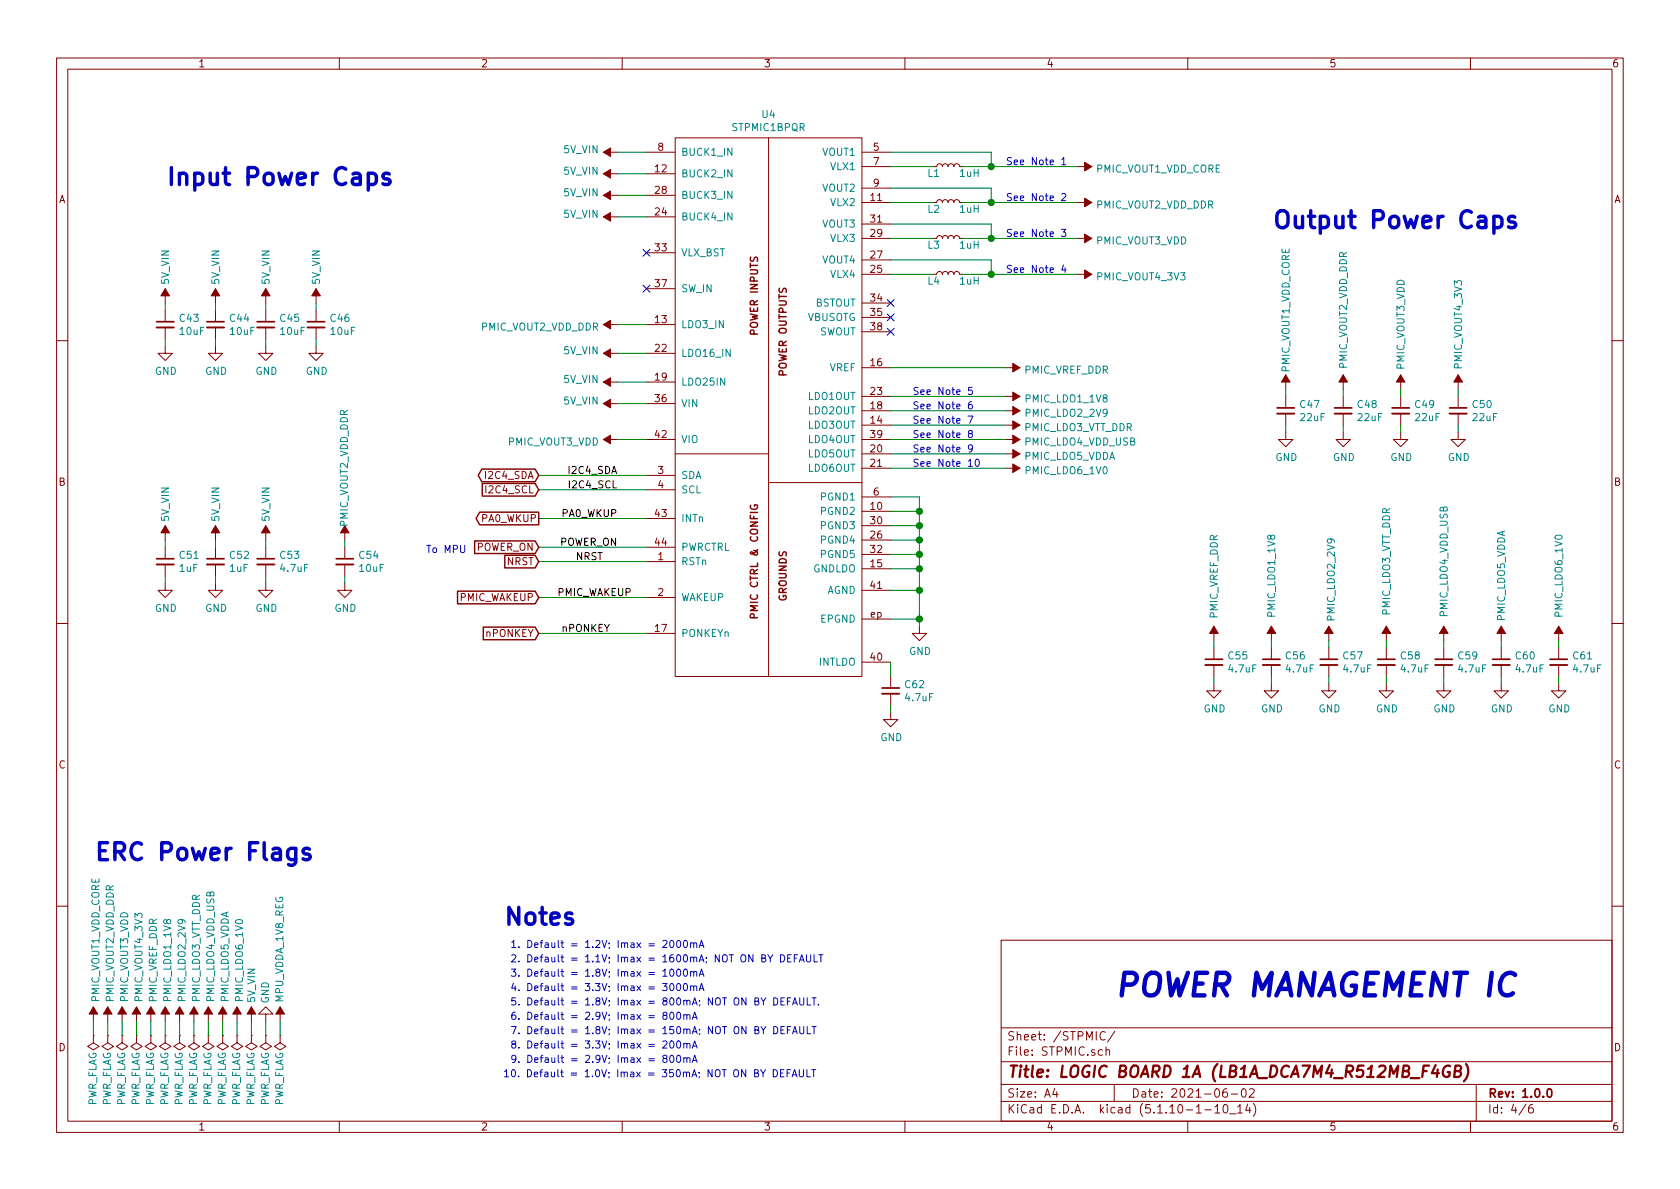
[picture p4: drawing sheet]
<svg xmlns="http://www.w3.org/2000/svg" width="297mm" height="210mm" viewBox="0 0 297 210" stroke-linecap="round" stroke-linejoin="round" font-family="sans-serif">
<g fill="none" stroke="#840000" stroke-width=".18">
<path d="M10 10.3h277v189.9h-277zM12 12.2h273v186.1h-273zM60 10.3v1.9M110 10.3v1.9M160 10.3v1.9M210 10.3v1.9M260 10.3v1.9M106.7 30.7h2.5M106.7 38.3h2.5M106.7 34.5h2.5M106.7 26.9h2.5M114.3 30.7h5.1"/>
<path d="M114.3 38.3h5.1M114.3 34.5h5.1M114.3 26.9h5.1M119.4 24.4h33v95.2h-33zM135.9 24.4v95.2M152.4 35.8h5.1M152.4 39.6h5.1M152.4 26.9h5.1M152.4 29.5h5.1M152.4 33.3h5.1M165.6 29.5l.1-.4 .3-.1 .4 .1 .2 .4 .2-.4 .2-.1 .5 .1 .1 .4 .2-.4 .2-.1 .5 .1 .2 .4 .2-.4 .3-.1 .4 .2 .1 .3M165.6 35.8l.1-.3 .3-.2 .4 .1 .2 .4 .2-.3 .2-.2 .5 .1 .1 .4 .2-.3 .2-.2 .5 .1 .2 .4 .2-.4 .3-.1 .4 .2 .1 .3"/>
<path d="M190.5 35.8h2.5M190.5 29.5h2.5M29.2 51v2.6M29.2 54.9v2M29.2 57.9v2M38.1 51v2.6M38.1 54.9v2M38.1 57.9v2M47 51v2.6M47 54.9v2M47 57.9v2M55.9 51v2.6"/>
<path d="M55.9 54.9v2M55.9 57.9v2M106.7 57.4h2.5M114.3 57.4h5.1M114.3 44.7h5.1M114.3 51h5.1M152.4 48.5h5.1M152.4 46h5.1M152.4 42.2h5.1M152.4 53.6h5.1M152.4 56.1h5.1M152.4 58.7h5.1"/>
<path d="M165.6 48.5l.1-.3 .3-.2 .4 .1 .2 .4 .2-.3 .2-.2 .5 .1 .1 .4 .2-.3 .2-.2 .5 .1 .2 .4 .2-.4 .3-.1 .4 .2 .1 .3M165.6 42.2l.1-.4 .3-.1 .4 .1 .2 .4 .2-.4 .2-.1 .5 .1 .1 .4 .2-.4 .2-.1 .5 .1 .2 .4 .2-.4 .3-.1 .4 .2 .1 .3M190.5 48.5h2.5M190.5 42.2h2.5M10 60.2h2M29.2 61.2v1.3h1.3l-1.3 1.2-1.3-1.2h1.3M38.1 61.2v1.3h1.3l-1.3 1.2-1.3-1.2h1.3M47 61.2v1.3h1.3l-1.3 1.2-1.3-1.2h1.3M55.9 61.2v1.3h1.2l-1.2 1.2-1.3-1.2h1.3M106.7 67.6h2.5M106.7 62.5h2.5M106.7 71.4h2.5"/>
<path d="M106.7 77.7h2.5M114.3 67.6h5.1M114.3 62.5h5.1M114.3 71.4h5.1M114.3 77.7h5.1M152.4 75.2h5.1M152.4 65h5.1M152.4 72.6h5.1M152.4 70.1h5.1M152.4 77.7h5.1M177.8 75.2h2.5M177.8 65h2.5"/>
<path d="M177.8 72.6h2.5M177.8 70.1h2.5M177.8 77.7h2.5M227.3 76.4v1.3h1.3l-1.3 1.3-1.2-1.3h1.2M227.3 66.3v2.5M227.3 70.1v2M227.3 73.1v2.1M237.5 76.4v1.3h1.3l-1.3 1.3-1.3-1.3h1.3M237.5 66.3v2.5M237.5 70.1v2M237.5 73.1v2.1M247.6 76.4v1.3h1.3l-1.3 1.3-1.2-1.3h1.2"/>
<path d="M247.6 66.3v2.5M247.6 70.1v2M247.6 73.1v2.1M257.8 76.4v1.3h1.3l-1.3 1.3-1.3-1.3h1.3M257.8 66.3v2.5M257.8 70.1v2M257.8 73.1v2.1M285 60.2h2M29.2 93v2.5M29.2 96.8v2M29.2 99.8v2M38.1 93v2.5"/>
<path d="M38.1 96.8v2M38.1 99.8v2M47 93v2.5M47 96.8v2M47 99.8v2M61 93v2.5M61 96.8v2M61 99.8v2M114.3 99.3h5.1M114.3 84.1h5.1M114.3 86.6h5.1M114.3 91.7h5.1"/>
<path d="M114.3 96.8h5.1M119.4 80.3h16.5M135.9 85.3h16.5M152.4 80.3h5.1M152.4 90.4h5.1M152.4 82.8h5.1M152.4 95.5h5.1M152.4 93h5.1M152.4 98h5.1M152.4 87.9h5.1M177.8 80.3h2.5M177.8 82.8h2.5"/>
<path d="M10 110.3h2M29.2 103.1v1.3h1.3l-1.3 1.3-1.3-1.3h1.3M38.1 103.1v1.3h1.3l-1.3 1.3-1.3-1.3h1.3M47 103.1v1.3h1.3l-1.3 1.3-1.3-1.3h1.3M61 103.1v1.3h1.2l-1.2 1.3-1.3-1.3h1.3M114.3 112h5.1M114.3 105.7h5.1M152.4 100.6h5.1M152.4 117.1h5.1M152.4 104.4h5.1M152.4 109.5h5.1M157.5 119.6v2.1"/>
<path d="M162.6 110.7v1.3h1.2l-1.2 1.3-1.3-1.3h1.3M214.6 110.7v2.6M214.6 114.5v2.1M214.6 117.6v2M224.8 110.7v2.6M224.8 114.5v2.1M224.8 117.6v2M234.9 110.7v2.6M234.9 114.5v2.1M234.9 117.6v2M245.1 110.7v2.6M245.1 114.5v2.1"/>
<path d="M245.1 117.6v2M255.3 110.7v2.6M255.3 114.5v2.1M255.3 117.6v2M265.4 110.7v2.6M265.4 114.5v2.1M265.4 117.6v2M275.6 110.7v2.6M275.6 114.5v2.1M275.6 117.6v2M285 110.3h2M157.5 126v1.2h1.2l-1.2 1.3-1.3-1.3h1.3"/>
<path d="M157.5 122.7v2M214.6 120.9v1.3h1.3l-1.3 1.2-1.2-1.2h1.2M224.8 120.9v1.3h1.3l-1.3 1.2-1.3-1.2h1.3M234.9 120.9v1.3h1.3l-1.3 1.2-1.2-1.2h1.2M245.1 120.9v1.3h1.3l-1.3 1.2-1.3-1.2h1.3M255.3 120.9v1.3h1.2l-1.2 1.2-1.3-1.2h1.3M265.4 120.9v1.3h1.3l-1.3 1.2-1.2-1.2h1.2M275.6 120.9v1.3h1.3l-1.3 1.2-1.3-1.2h1.3M10 160.2h2M16.5 178v2.6M19 178v2.6M21.6 178v2.6"/>
<path d="M24.1 178v2.6M26.7 178v2.6M29.2 178v2.6M31.7 178v2.6M34.3 178v2.6M36.8 178v2.6M39.4 178v2.6M41.9 178v2.6M44.4 178v2.6M47 179.3h1.3l-1.3-1.3-1.3 1.3h1.3v1.3M49.5 178v2.6M177 166.3h108v32h-108z"/>
<path d="M285 160.2h2M16.5 183.1v1.3l1 .6-1 .7-1-.7 1-.6M16.5 183.1h.1M19 183.1v1.3l1.1 .6-1.1 .7-1-.7 1-.6M19 183.1h.1M21.6 183.1v1.3l1 .6-1 .7-1-.7 1-.6M21.6 183.1h.1M24.1 183.1v1.3l1 .6-1 .7-1-.7 1-.6M24.1 183.1h.1M26.7 183.1v1.3l1 .6-1 .7-1-.7 1-.6M26.7 183.1h.1M29.2 183.1v1.3l1 .6-1 .7-1-.7 1-.6"/>
<path d="M29.2 183.1h.1M31.7 183.1v1.3l1.1 .6-1.1 .7-1-.7 1-.6M31.7 183.1h.1M34.3 183.1v1.3l1 .6-1 .7-1-.7 1-.6M34.3 183.1h.1M36.8 183.1v1.3l1 .6-1 .7-1-.7 1-.6M36.8 183.1h.1M39.4 183.1v1.3l1 .6-1 .7-1-.7 1-.6M39.4 183.1h.1M41.9 183.1v1.3l1 .6-1 .7-1-.7 1-.6M41.9 183.1h.1M44.4 183.1v1.3l1.1 .6-1.1 .7-1-.7 1-.6"/>
<path d="M44.4 183.1h.1M47 183.1v1.3l1 .6-1 .7-1-.7 1-.6M47 183.1h.1M49.5 183.1v1.3l1 .6-1 .7-1-.7 1-.6M49.5 183.1h.1M60 198.3v1.9M110 198.3v1.9M160 198.3v1.9M177 194.8h108M177 191.8h108M177 187.8h108M177 181.8h108"/>
<path d="M186.5 192.5l-.4 1h1M186.8 193v1M194.9 185.7l-.4-.1-.3 .3 .1 .6 .2 .1 .4-.1M195.4 182.6a.59 .59 0 0 0-.7 0 .59 .59 0 0 0-.2 .7 .56 .56 0 0 0 .3 .5 .56 .56 0 0 0 .6 0M195.6 185.7l.2-.1 .3 .1 .1 .9M195.6 185.1v1.5M197 191.8v3M197.1 182.3l-1.3 2M210 198.3v1.9M213 196.3h1.2M214.8 195.8l.4-.5v1.5M214.8 196.8h.9"/>
<path d="M216.4 195.5l.3-.2a.94 .94 0 0 1 0 1.5l-.4-.3v-.6zM216.9 192.5a.62 .62 0 0 0-.7 .7l.1 .7 .2 .1 .5-.1v-.5l-.1-.2-.4-.1-.3 .3M217.4 197h1.1M217.7 193.5h1.1M218.8 195.8l.5-.5v1.5M218.8 196.8h.9M219.6 192.7l.4-.2a.94 .94 0 0 1 0 1.5 .82 .82 0 0 1-.4-1.3zM220.6 195.2l-.4 1.1h1M220.9 192.7l.2-.2h.4l.2 .2 .1 .3-1 1h1M221 195.8v1M221.6 195.1a1.71 1.71 0 0 1 0 2.3M260 198.3v1.9"/>
<path d="M261 191.8v6.5M269.8 195.2l-1.2 2M271 195.3a.62 .62 0 0 0-.7 .7v.7l.3 .1 .4-.1 .1-.5-.1-.2-.4-.1-.3 .3"/>
</g>
<g fill="none" stroke="#840000" stroke-width=".3">
<path d="M27.7 56.9h3M36.6 56.9h3M45.5 56.9h3M54.4 56.9h3M225.8 72.1h3.1M236 72.1h3M246.1 72.1h3.1M256.3 72.1h3M27.7 98.8h3M36.6 98.8h3M45.5 98.8h3M59.4 98.8h3.1"/>
<path d="M213.1 116.6h3.1M223.3 116.6h3M233.4 116.6h3.1M243.6 116.6h3M253.7 116.6h3.1M263.9 116.6h3.1M274.1 116.6h3M156 121.7h3M273.7 192.6l.3-.1a.94 .94 0 0 1 0 1.5h-.1a1 1 0 0 1-.2-1.4z"/>
</g>
<path d="M256.4 188.5a1.02 1.02 0 0 0-1.3 .7 1.02 1.02 0 0 0 .6 1.2l.6-.1v-.7h-.3M257.2 189.4h.7a.5 .5 0 0 0 .4-.4 .5 .5 0 0 0-.3-.6h-.6l-.3 2h.8a.53 .53 0 0 0 .4-.5 .53 .53 0 0 0-.4-.5M259.2 188.2a2.31 2.31 0 0 1-.4 3" fill="none" stroke="#840000" stroke-width=".41"/>
<path d="M83.9 95.7h10.7l.6 1.1-.6 1.1h-10.7zM84.8 90.6h10.4v2.2h-10.4l-.6-1.1zM85.2 83h9.4l.6 1.1-.6 1.1h-9.4l-.6-1.1zM85.3 85.5h9.3l.6 1.1-.6 1.1h-9.3zM89.3 98.2h5.3l.6 1.1-.6 1.1h-5.3zM132.7 89.4a.59 .59 0 0 0 .6 .7 .59 .59 0 0 0 .6-.7l-.5-.1v.2M80.9 104.5h13.7l.6 1.2-.6 1.1h-13.7zM85.4 110.9h9.2l.6 1.1-.6 1.1h-9.2zM133.3 109.2v-.6h-.5l-.1 .2v.4h1.2" fill="none" stroke="#840000" stroke-width=".25"/>
<g fill="#840000" stroke="#840000" stroke-width=".18">
<path d="M106.7 26.9l1.2-.7v1.5z"/>
<path d="M106.7 30.7l1.2-.7v1.5z"/>
<path d="M106.7 34.5l1.2-.7v1.5z"/>
<path d="M106.7 38.3l1.2-.7v1.5z"/>
<path d="M49.5 178l.8 1.3h-1.5z"/>
<path d="M29.2 93l.8 1.2h-1.6z"/>
<path d="M106.7 67.6l1.2-.8v1.5z"/>
<path d="M106.7 71.4l1.2-.8v1.5z"/>
<path d="M61 93l.7 1.2h-1.5z"/>
<path d="M31.7 178l.8 1.3h-1.5z"/>
<path d="M234.9 110.7l.8 1.3h-1.5z"/>
<path d="M106.7 62.5l1.2-.8v1.5z"/>
<path d="M106.7 57.4l1.2-.8v1.6z"/>
<path d="M179.1 71.9l1.2 .7-1.2 .8z"/>
<path d="M106.7 77.7l1.2-.7v1.5z"/>
<path d="M237.5 66.3l.8 1.3h-1.6z"/>
<path d="M214.6 110.7l.8 1.3h-1.5z"/>
<path d="M44.4 178l.8 1.3h-1.5z"/>
<path d="M39.4 178l.7 1.3h-1.5z"/>
<path d="M36.8 178l.8 1.3h-1.5z"/>
<path d="M34.3 178l.8 1.3h-1.6z"/>
<path d="M41.9 178l.8 1.3h-1.6z"/>
<path d="M29.2 178l.8 1.3h-1.6z"/>
<path d="M26.7 178l.7 1.3h-1.5z"/>
<path d="M19 178l.8 1.3h-1.5z"/>
<path d="M21.6 178l.8 1.3h-1.6z"/>
<path d="M29.2 51l.8 1.3h-1.6z"/>
<path d="M24.1 178l.8 1.3h-1.5z"/>
<path d="M38.1 51l.8 1.3h-1.6z"/>
<path d="M16.5 178l.8 1.3h-1.6z"/>
<path d="M47 51l.8 1.3h-1.6z"/>
<path d="M55.9 51l.7 1.3h-1.5z"/>
<path d="M38.1 93l.8 1.2h-1.6z"/>
<path d="M47 93l.8 1.2h-1.6z"/>
<path d="M275.6 110.7l.8 1.3h-1.6z"/>
<path d="M265.4 110.7l.8 1.3h-1.5z"/>
<path d="M255.3 110.7l.7 1.3h-1.5z"/>
<path d="M179.1 69.3l1.2 .8-1.2 .8z"/>
<path d="M179.1 82l1.2 .8-1.2 .8z"/>
<path d="M191.8 47.7l1.2 .8-1.2 .8z"/>
<path d="M191.8 28.7l1.2 .8-1.2 .7z"/>
<path d="M191.8 35l1.2 .8-1.2 .8z"/>
<path d="M191.8 41.4l1.2 .8-1.2 .7z"/>
<path d="M179.1 64.3l1.2 .7-1.2 .8z"/>
<path d="M179.1 74.4l1.2 .8-1.2 .7z"/>
<path d="M179.1 77l1.2 .7-1.2 .8z"/>
<path d="M179.1 79.5l1.2 .8-1.2 .7z"/>
<path d="M227.3 66.3l.8 1.3h-1.5z"/>
<path d="M247.6 66.3l.8 1.3h-1.5z"/>
<path d="M257.8 66.3l.8 1.3h-1.6z"/>
<path d="M224.8 110.7l.8 1.3h-1.6z"/>
<path d="M245.1 110.7l.8 1.3h-1.6z"/>
</g>
<g fill="none" stroke="#840000" stroke-width=".33">
<path d="M27.7 57.9h3M36.6 57.9h3M45.5 57.9h3M54.4 57.9h3M225.8 73.1h3.1M236 73.1h3M246.1 73.1h3.1M256.3 73.1h3M27.7 99.8h3M36.6 99.8h3M45.5 99.8h3M59.4 99.8h3.1"/>
<path d="M213.1 117.6h3.1M223.3 117.6h3M233.4 117.6h3.1M243.6 117.6h3M253.7 117.6h3.1M263.9 117.6h3.1M274.1 117.6h3M156 122.7h3"/>
</g>
<g fill="none" stroke="#008400" stroke-width=".18">
<path d="M109.2 26.9h5.1M109.2 30.7h5.1M109.2 34.5h5.1M109.2 38.3h5.1M157.5 26.9h17.8v2.6M157.5 35.8h7.6M157.5 29.5h7.6M157.5 33.3h17.8v2.5M157.5 39.6h17.8v2.6M170.2 35.8h20.3M170.2 29.5h20.3M29.2 53.6v1.3"/>
<path d="M29.2 59.9v1.3M38.1 53.6v1.3M38.1 59.9v1.3M47 53.6v1.3M47 59.9v1.3M55.9 53.6v1.3M55.9 59.9v1.3M109.2 57.4h5.1M157.5 48.5h7.6M157.5 42.2h7.6M157.5 46h17.8v2.5M170.2 48.5h20.3"/>
<path d="M170.2 42.2h20.3M109.2 77.7h5.1M109.2 67.6h5.1M109.2 71.4h5.1M109.2 62.5h5.1M157.5 65h20.3M157.5 70.1h20.3M157.5 72.6h20.3M157.5 75.2h20.3M157.5 77.7h20.3M227.3 68.8v1.3M227.3 75.2v1.2"/>
<path d="M237.5 68.8v1.3M237.5 75.2v1.2M247.6 68.8v1.3M247.6 75.2v1.2M257.8 68.8v1.3M257.8 75.2v1.2M29.2 95.5v1.3M38.1 95.5v1.3M47 95.5v1.3M61 95.5v1.3M95.2 86.6h19.1M95.2 84.1h19.1"/>
<path d="M95.2 99.3h19.1M95.2 96.8h19.1M95.2 91.7h19.1M157.5 80.3h20.3M157.5 82.8h20.3M157.5 87.9h5.1v22.8M157.5 90.4h5.1M157.5 93h5.1M157.5 95.5h5.1M157.5 98h5.1M29.2 101.8v1.3M38.1 101.8v1.3"/>
<path d="M47 101.8v1.3M61 101.8v1.3M95.2 112h19.1M95.2 105.7h19.1M157.5 117.1v2.5M157.5 100.6h5.1M157.5 104.4h5.1M157.5 109.5h5.1M214.6 113.3v1.2M214.6 119.6v1.3M224.8 113.3v1.2M224.8 119.6v1.3"/>
<path d="M234.9 113.3v1.2M234.9 119.6v1.3M245.1 113.3v1.2M245.1 119.6v1.3M255.3 113.3v1.2M255.3 119.6v1.3M265.4 113.3v1.2M265.4 119.6v1.3M275.6 113.3v1.2M275.6 119.6v1.3M157.5 124.7v1.3M16.5 180.6v2.5"/>
<path d="M19 180.6v2.5M21.6 180.6v2.5M24.1 180.6v2.5M26.7 180.6v2.5M29.2 180.6v2.5M31.7 180.6v2.5M34.3 180.6v2.5M36.8 180.6v2.5M39.4 180.6v2.5M41.9 180.6v2.5M44.4 180.6v2.5M47 180.6v2.5"/>
<path d="M49.5 180.6v2.5"/>
</g>
<g fill="none" stroke="#0000c2" stroke-width=".18">
<path d="M187.7 28.2l.4-.3v1.2M187.7 34.3l.5-.1 .2 .4v.2l-.7 .7h.7M187.7 29.1h.7M187.7 40.6h.7l-.4 .4 .4 .2v.5l-.2 .1-.5-.1M188 46.9l-.3 .8h.8M188.3 47.3v.9M171.1 73.6h.9l-.6 1.2M171.4 76.7l-.1-.2v-.3l.4-.1 .2 .1v.3l-.6 .2-.1 .2v.3l.2 .2h.3l.2-.2v-.4l-.2-.1M171.8 71l-.4 .1a.87 .87 0 0 0 0 1.2l.5-.1v-.6l-.5-.1-.2 .3M171.9 68.5h-.6l-.1 .6 .2-.1 .5 .1v.5l-.2 .2-.5-.2M171.9 79.2l-.2 .2h-.4l-.1-.2 .1-.4 .1-.1h.3l.2 .2a.97 .97 0 0 1-.2 1h-.4M171.2 82.5h.7"/>
<path d="M172.5 81.3l.2-.1a.67 .67 0 0 1 .5 .6 .67 .67 0 0 1-.5 .7l-.3-.5zM117.1 173.9h.8l-.4 .5 .4 .1v.6l-.2 .1-.6-.1M117.2 166.4l.5-.1 .2 .1v.2v.2l-.8 .8h.8M117.2 171.7l.4-.3v1.2M117.2 172.6h.7M117.4 179.5l-.2-.2 .1-.2 .1-.1 .5 .1v.3l-.6 .2-.1 .2v.2l.2 .3 .4-.1 .1-.2v-.4l-.2-.1M118.5 179.1l.2-.1a.67 .67 0 0 1 .5 .6 .67 .67 0 0 1-.5 .7l-.2-.3-.1-.2zM118.5 166.4l.2-.1a.67 .67 0 0 1 .5 .6 .67 .67 0 0 1-.5 .7l-.2-.3-.1-.2zM118.5 171.5l.2-.1a.67 .67 0 0 1 .5 .6 .67 .67 0 0 1-.5 .6l-.2-.2-.1-.2zM118.5 174l.2-.1a.67 .67 0 0 1 .5 .6 .67 .67 0 0 1-.5 .7l-.2-.3-.1-.2zM119.7 179.1l.2-.1a.69 .69 0 0 1 .5 .6 .69 .69 0 0 1-.5 .7l-.2-.2-.1-.3zM119.7 166.4l.2-.1a.69 .69 0 0 1 .5 .6 .69 .69 0 0 1-.5 .7l-.2-.2-.1-.3z"/>
<path d="M119.7 171.5l.2-.1a.69 .69 0 0 1 .5 .6 .69 .69 0 0 1-.5 .6l-.2-.1-.1-.3zM119.7 174l.2-.1a.69 .69 0 0 1 .5 .6 .69 .69 0 0 1-.5 .7l-.2-.1-.1-.4zM120.9 179.5l.2-.1 .3 .1v.8M120.9 179.4v.9M121 166.4l.1-.1a.67 .67 0 0 1 .5 .6 .67 .67 0 0 1-.5 .7l-.3-.5zM121 171.5l.1-.1a.67 .67 0 0 1 .5 .6 .67 .67 0 0 1-.5 .6l-.3-.4zM121 174l.1-.1a.67 .67 0 0 1 .5 .6 .67 .67 0 0 1-.5 .7l-.3-.5zM121.4 179.6l.2-.2 .3 .1 .1 .8M122.1 166.8l.2-.1 .3 .1 .1 .8M122.1 171.9l.2-.1 .3 .1 .1 .7M122.1 174.5l.2-.2 .3 .1 .1 .8M122.1 166.7v.9"/>
<path d="M122.1 171.8v.8M122.1 174.3v.9M122.5 179.9h.6M122.7 166.9l.1-.2 .3 .1 .1 .8M122.7 172l.1-.2 .3 .1 .1 .7M122.7 174.5l.1-.2 .3 .1 .1 .8M123.6 167.6l.4-1.3 .5 1.3M123.6 172.6l.4-1.2 .5 1.2M123.6 175.2l.4-1.3 .5 1.3M123.7 167.2h.6M123.7 172.3h.6M123.7 174.8h.6"/>
<path d="M136.8 176.4a.64 .64 0 0 1 .7 .7 .64 .64 0 0 1-.7 .6zM138 168.8a.64 .64 0 0 1 .7 .7 .64 .64 0 0 1-.7 .6zM138.1 177.1h.4M138.7 176.4h-.6v1.3h.6M139.2 177.1h.4M139.3 169.4h.4M139.8 176.4h-.6v1.3M139.9 168.8h-.6v1.3h.6M140.1 177.7l.4-1.3 .5 1.3M140.3 177.4h.5M140.4 169.4h.4M141 168.8h-.6v1.3"/>
<path d="M141.3 170.1l.5-1.3 .4 1.3M141.4 176.4v1.1l.2 .2h.4l.1-.2v-1.1M141.5 169.7h.6M142.6 168.8v1.1l.2 .2 .4-.1 .1-.1v-1.1M142.7 176.4v1.3h.6M143.6 176.4h.7M143.9 168.8v1.3h.7M143.9 176.4v1.3M144.7 177.6v.1M144.8 168.8h.7M145.1 168.8v1.3M117.2 184.2l.5-.1 .2 .1v.2v.2l-.8 .7h.8"/>
<path d="M117.4 187.2l-.2-.3 .1-.2 .4-.1 .2 .1v.3l-.6 .2-.1 .2v.2l.2 .3 .4-.1 .1-.2v-.3l-.2-.1M118.5 184.2l.2-.1a.67 .67 0 0 1 .5 .6 .67 .67 0 0 1-.5 .6l-.2-.2-.1-.2zM118.6 186.7l.1-.1a.67 .67 0 0 1 .5 .6 .67 .67 0 0 1-.5 .7 .83 .83 0 0 1-.1-1.2zM119.7 184.2l.2-.1a.69 .69 0 0 1 .5 .6 .69 .69 0 0 1-.5 .6l-.2-.1-.1-.3zM119.7 186.7l.2-.1a.69 .69 0 0 1 .5 .6 .69 .69 0 0 1-.5 .7l-.2-.1-.1-.4zM120.9 184.6l.2-.1 .3 .1v.7M120.9 187.2l.2-.2 .3 .1v.8M120.9 184.5v.8M120.9 187v.9M121.4 184.7l.2-.2 .3 .1 .1 .7M121.4 187.2l.2-.2 .3 .1 .1 .8M122.4 180.3l.4-1.3 .5 1.3"/>
<path d="M122.4 185.3l.4-1.2 .5 1.2M122.4 187.9l.4-1.3 .5 1.3M122.5 185h.6M122.5 187.5h.6M136.7 189.1a.64 .64 0 0 1 .8 .7 .64 .64 0 0 1-.8 .6zM136.8 181.5a.64 .64 0 0 1 .7 .7 .64 .64 0 0 1-.7 .6zM138 189.8h.4M138.1 182.1h.4M138.6 189.1h-.6v1.3h.6M138.7 181.5h-.6v1.3h.6M139.2 189.8h.4M139.2 182.1h.4"/>
<path d="M139.8 189.1h-.6v1.3M139.8 181.5h-.6v1.3M140.1 190.4l.4-1.3 .4 1.3M140.1 182.8l.4-1.3 .5 1.3M140.2 190.1h.6M140.3 182.4h.5M141.3 189.1v1.1l.3 .2h.3l.2-.2v-1.1M141.4 181.5v1.1l.2 .2 .4-.1 .1-.1v-1.1M142.7 189.1v1.3h.6M142.7 181.5v1.3h.6M143.5 189.1h.7M143.6 181.5h.7"/>
<path d="M143.9 189.1v1.3M143.9 181.5v1.3"/>
</g>
<path d="M65.1 30.8l.3-.2h.6l.4 .3 .1 .3v.8l-.1 .4-.4 .2h-.6l-.3-.1M68.8 30.8l-.2-.2h-.5l-.3 .2-.1 .3 .1 .4 1 .3 .2 .2-.2 .5-.2 .1h-.6l-.3-.1M264.1 38.4l.3-.2h.6l.4 .3 .2 .3v.9l-.2 .3-.4 .3h-.6l-.3-.2M267.8 38.4l-.2-.2h-.5l-.2 .2-.2 .3 .2 .4 .9 .3 .2 .3-.2 .4-.2 .2h-.6l-.3-.2M54.7 150.2l-.3-.2h-.4l-.3 .2-.1 .2 .1 .5 1 .2 .2 .3-.2 .5-.3 .1h-.6l-.2-.1" fill="none" stroke="#0000c2" stroke-width=".61"/>
<g fill="#008400" stroke="#008400" stroke-width=".25">
<circle cx="162.6" cy="100.6" r=".51"/>
<circle cx="162.6" cy="104.4" r=".51"/>
<circle cx="162.6" cy="109.5" r=".51"/>
<circle cx="162.6" cy="98" r=".51"/>
<circle cx="162.6" cy="95.5" r=".51"/>
<circle cx="162.6" cy="90.4" r=".51"/>
<circle cx="162.6" cy="93" r=".51"/>
<circle cx="175.3" cy="29.5" r=".51"/>
<circle cx="175.3" cy="35.8" r=".51"/>
<circle cx="175.3" cy="42.2" r=".51"/>
<circle cx="175.3" cy="48.5" r=".51"/>
</g>
<path d="M113.7 50.4l1.2 1.3M113.7 44.1l1.2 1.2M114.9 50.4l-1.2 1.3M114.9 44.1l-1.2 1.2M156.9 58.1l1.2 1.2M156.9 53l1.2 1.2M156.9 55.5l1.2 1.2M158.1 58.1l-1.2 1.2M158.1 53l-1.2 1.2M158.1 55.5l-1.2 1.2" fill="none" stroke="#000084" stroke-width=".18"/>
<text font-size="5.6" fill="#0000c2" x="196.8" y="176.2">POWER MANAGEMENT IC</text>
<g font-size="4.2" fill="#0000c2">
<text x="29.2" y="32.8">Input Power Caps</text>
<text x="224.8" y="40.4">Output Power Caps</text>
<text x="16.5" y="152.2">ERC Power Flags</text>
<text x="88.9" y="163.6">Notes</text>
</g>
<text font-size="2.8" fill="#840000" x="178" y="190.5">Title: LOGIC BOARD 1A (LB1A_DCA7M4_R512MB_F4GB)</text>
<g font-size="2.1" fill="#840000">
<text x="178" y="184">Sheet: /STPMIC/</text>
<text x="178" y="186.7">File: STPMIC.sch</text>
<text x="178" y="196.9">KiCad E.D.A. kicad (5.1.10-1-10_14)</text>
<text x="178" y="194.1">Size: A4</text>
<text x="200" y="194.1">Date: 2021-06-02</text>
<text x="263" y="194.1">Rev: 1.0.0</text>
<text x="263" y="196.9">Id: 4/6</text>
</g>
<g font-size="1.8" fill="#840000">
<text x="35" y="11.9">1</text>
<text x="85" y="11.9">2</text>
<text x="135" y="11.9">3</text>
<text x="185" y="11.9">4</text>
<text x="235" y="11.9">5</text>
<text x="285" y="11.9">6</text>
<text x="116.4" y="26.7">8</text>
<text x="154.5" y="26.7">5</text>
<text x="154.5" y="29.2">7</text>
<text x="10.4" y="35.9">A</text>
<text x="115.9" y="30.5">12</text>
<text x="115.9" y="34.3">28</text>
<text x="154" y="35.6">11</text>
<text x="154.5" y="33">9</text>
<text x="285.4" y="35.9">A</text>
<text x="115.9" y="38.1">24</text>
<text x="154" y="41.9">29</text>
<text x="154" y="39.4">31</text>
<text x="115.9" y="44.4">33</text>
<text x="154" y="45.7">27</text>
<text x="115.9" y="50.8">37</text>
<text x="154" y="48.3">25</text>
<text x="154" y="53.3">34</text>
<text x="115.9" y="57.1">13</text>
<text x="134" y="59.2" transform="rotate(-90 134 59.2)">POWER INPUTS</text>
<text x="154" y="55.9">35</text>
<text x="154" y="58.4">38</text>
<text x="115.9" y="62.2">22</text>
<text x="154" y="64.8">16</text>
<text x="115.9" y="67.3">19</text>
<text x="115.9" y="71.1">36</text>
<text x="139.1" y="66.5" transform="rotate(-90 139.1 66.5)">POWER OUTPUTS</text>
<text x="154" y="69.8">23</text>
<text x="115.9" y="77.5">42</text>
<text x="154" y="74.9">14</text>
<text x="154" y="72.4">18</text>
<text x="154" y="77.5">39</text>
<text x="116.4" y="83.8">3</text>
<text x="154" y="80">20</text>
<text x="154" y="82.5">21</text>
<text x="10.4" y="85.9">B</text>
<text x="86" y="84.7">I2C4_SDA</text>
<text x="86.2" y="87.2">I2C4_SCL</text>
<text x="116.4" y="86.4">4</text>
<text x="154.5" y="87.6">6</text>
<text x="285.4" y="85.9">B</text>
<text x="85.2" y="92.3">PA0_WKUP</text>
<text x="115.9" y="91.4">43</text>
<text x="154" y="90.2">10</text>
<text x="154" y="95.2">26</text>
<text x="154" y="92.7">30</text>
<text x="84.2" y="97.4">POWER_ON</text>
<text x="89.6" y="99.9">NRST</text>
<text x="115.9" y="96.5">44</text>
<text x="116.4" y="99.1">1</text>
<text x="154" y="100.3">15</text>
<text x="154" y="97.8">32</text>
<text x="81.2" y="106.3">PMIC_WAKEUP</text>
<text x="116.4" y="105.4">2</text>
<text x="139.1" y="106.4" transform="rotate(-90 139.1 106.4)">GROUNDS</text>
<text x="154" y="104.1">41</text>
<text x="85.9" y="112.6">nPONKEY</text>
<text x="115.9" y="111.8">17</text>
<text x="134" y="108.7" transform="rotate(-90 134 108.7)">PMIC CTRL &amp; CONFIG</text>
<text x="153.9" y="109.2">ep</text>
<text x="154" y="116.8">40</text>
<text x="10.4" y="135.9">C</text>
<text x="285.4" y="135.9">C</text>
<text x="10.4" y="185.9">D</text>
<text x="285.4" y="185.9">D</text>
<text x="35" y="199.9">1</text>
<text x="85" y="199.9">2</text>
<text x="135" y="199.9">3</text>
<text x="185" y="199.9">4</text>
<text x="235" y="199.9">5</text>
<text x="285" y="199.9">6</text>
</g>
<g font-size="1.8" fill="#008484">
<text x="129.5" y="23.2">STPMIC1BPQR</text>
<text x="134.8" y="20.9">U4</text>
<text x="99.7" y="27.1">5V_VIN</text>
<text x="120.4" y="27.6">BUCK1_IN</text>
<text x="145.5" y="27.6">VOUT1</text>
<text x="99.7" y="30.9">5V_VIN</text>
<text x="99.7" y="34.7">5V_VIN</text>
<text x="120.4" y="31.4">BUCK2_IN</text>
<text x="120.4" y="35.2">BUCK3_IN</text>
<text x="145.5" y="33.9">VOUT2</text>
<text x="147" y="30.1">VLX1</text>
<text x="164.1" y="31.3">L1</text>
<text x="169.7" y="31.3">1uH</text>
<text x="193.8" y="30.5">PMIC_VOUT1_VDD_CORE</text>
<text x="99.7" y="38.5">5V_VIN</text>
<text x="120.4" y="39">BUCK4_IN</text>
<text x="145.5" y="40.3">VOUT3</text>
<text x="147" y="36.4">VLX2</text>
<text x="164.1" y="37.6">L2</text>
<text x="169.7" y="37.6">1uH</text>
<text x="193.8" y="36.9">PMIC_VOUT2_VDD_DDR</text>
<text x="120.4" y="45.3">VLX_BST</text>
<text x="145.5" y="46.6">VOUT4</text>
<text x="147" y="42.8">VLX3</text>
<text x="164.1" y="44">L3</text>
<text x="169.7" y="44">1uH</text>
<text x="193.9" y="43.2">PMIC_VOUT3_VDD</text>
<text x="29.9" y="50.3" transform="rotate(-90 29.9 50.3)">5V_VIN</text>
<text x="38.8" y="50.3" transform="rotate(-90 38.8 50.3)">5V_VIN</text>
<text x="47.7" y="50.3" transform="rotate(-90 47.7 50.3)">5V_VIN</text>
<text x="56.6" y="50.3" transform="rotate(-90 56.6 50.3)">5V_VIN</text>
<text x="120.4" y="51.7">SW_IN</text>
<text x="147" y="49.1">VLX4</text>
<text x="164.1" y="50.3">L4</text>
<text x="169.7" y="50.3">1uH</text>
<text x="194.1" y="49.6">PMIC_VOUT4_3V3</text>
<text x="31.8" y="56.9">C43</text>
<text x="31.9" y="59.2">10uF</text>
<text x="40.7" y="56.9">C44</text>
<text x="40.8" y="59.2">10uF</text>
<text x="49.6" y="56.9">C45</text>
<text x="49.7" y="59.2">10uF</text>
<text x="58.5" y="56.9">C46</text>
<text x="58.5" y="59.2">10uF</text>
<text x="85.1" y="58.5">PMIC_VOUT2_VDD_DDR</text>
<text x="120.4" y="58">LDO3_IN</text>
<text x="142.6" y="56.8">VBUSOTG</text>
<text x="144.1" y="54.2">BSTOUT</text>
<text x="144.8" y="59.3">SWOUT</text>
<text x="99.7" y="62.7">5V_VIN</text>
<text x="120.4" y="63.1">LDO16_IN</text>
<text x="146.7" y="65.7">VREF</text>
<text x="228" y="65.9" transform="rotate(-90 228 65.9)">PMIC_VOUT1_VDD_CORE</text>
<text x="238.2" y="65.2" transform="rotate(-90 238.2 65.2)">PMIC_VOUT2_VDD_DDR</text>
<text x="248.3" y="65.4" transform="rotate(-90 248.3 65.4)">PMIC_VOUT3_VDD</text>
<text x="258.5" y="65.1" transform="rotate(-90 258.5 65.1)">PMIC_VOUT4_3V3</text>
<text x="27.4" y="66.3">GND</text>
<text x="36.3" y="66.3">GND</text>
<text x="45.2" y="66.3">GND</text>
<text x="54.1" y="66.3">GND</text>
<text x="99.7" y="67.7">5V_VIN</text>
<text x="99.7" y="71.5">5V_VIN</text>
<text x="120.4" y="68.2">LDO25IN</text>
<text x="142.9" y="70.7">LDO1OUT</text>
<text x="181.1" y="66.1">PMIC_VREF_DDR</text>
<text x="181.5" y="71.2">PMIC_LDO1_1V8</text>
<text x="120.4" y="72">VIN</text>
<text x="142.9" y="75.8">LDO3OUT</text>
<text x="142.9" y="73.3">LDO2OUT</text>
<text x="181.1" y="76.2">PMIC_LDO3_VTT_DDR</text>
<text x="181.5" y="73.7">PMIC_LDO2_2V9</text>
<text x="229.9" y="72.2">C47</text>
<text x="230" y="74.5">22uF</text>
<text x="240.1" y="72.2">C48</text>
<text x="240.2" y="74.5">22uF</text>
<text x="250.3" y="72.2">C49</text>
<text x="250.3" y="74.5">22uF</text>
<text x="260.4" y="72.2">C50</text>
<text x="260.5" y="74.5">22uF</text>
<text x="89.8" y="78.8">PMIC_VOUT3_VDD</text>
<text x="120.4" y="78.4">VIO</text>
<text x="142.9" y="80.9">LDO5OUT</text>
<text x="142.9" y="83.4">LDO6OUT</text>
<text x="142.9" y="78.4">LDO4OUT</text>
<text x="181.1" y="81.3">PMIC_LDO5_VDDA</text>
<text x="181.2" y="78.8">PMIC_LDO4_VDD_USB</text>
<text x="181.5" y="83.9">PMIC_LDO6_1V0</text>
<text x="225.5" y="81.5">GND</text>
<text x="235.7" y="81.5">GND</text>
<text x="245.8" y="81.5">GND</text>
<text x="256" y="81.5">GND</text>
<text x="120.4" y="84.7">SDA</text>
<text x="120.4" y="87.2">SCL</text>
<text x="145.3" y="88.5">PGND1</text>
<text x="29.9" y="92.2" transform="rotate(-90 29.9 92.2)">5V_VIN</text>
<text x="38.8" y="92.2" transform="rotate(-90 38.8 92.2)">5V_VIN</text>
<text x="47.7" y="92.2" transform="rotate(-90 47.7 92.2)">5V_VIN</text>
<text x="61.5" y="93.2" transform="rotate(-90 61.5 93.2)">PMIC_VOUT2_VDD_DDR</text>
<text x="120.4" y="92.3">INTn</text>
<text x="145.3" y="91.1">PGND2</text>
<text x="145.3" y="93.6">PGND3</text>
<text x="31.8" y="101.1">1uF</text>
<text x="31.8" y="98.8">C51</text>
<text x="40.7" y="101.1">1uF</text>
<text x="40.7" y="98.8">C52</text>
<text x="49.6" y="98.8">C53</text>
<text x="49.7" y="101.1">4.7uF</text>
<text x="63.6" y="98.8">C54</text>
<text x="63.6" y="101.1">10uF</text>
<text x="120.4" y="99.9">RSTn</text>
<text x="120.4" y="97.4">PWRCTRL</text>
<text x="143.7" y="101.2">GNDLDO</text>
<text x="145.3" y="96.1">PGND4</text>
<text x="145.3" y="98.7">PGND5</text>
<text x="120.4" y="106.3">WAKEUP</text>
<text x="146.2" y="105">AGND</text>
<text x="27.4" y="108.2">GND</text>
<text x="36.3" y="108.2">GND</text>
<text x="45.2" y="108.2">GND</text>
<text x="59.1" y="108.2">GND</text>
<text x="120.4" y="112.6">PONKEYn</text>
<text x="145.1" y="110.1">EPGND</text>
<text x="215.3" y="109.4" transform="rotate(-90 215.3 109.4)">PMIC_VREF_DDR</text>
<text x="225.5" y="109" transform="rotate(-90 225.5 109)">PMIC_LDO1_1V8</text>
<text x="236" y="109.6" transform="rotate(-90 236 109.6)">PMIC_LDO2_2V9</text>
<text x="245.8" y="108.9" transform="rotate(-90 245.8 108.9)">PMIC_LDO3_VTT_DDR</text>
<text x="256" y="109.1" transform="rotate(-90 256 109.1)">PMIC_LDO4_VDD_USB</text>
<text x="266.1" y="109.9" transform="rotate(-90 266.1 109.9)">PMIC_LDO5_VDDA</text>
<text x="276.3" y="109" transform="rotate(-90 276.3 109)">PMIC_LDO6_1V0</text>
<text x="144.8" y="117.7">INTLDO</text>
<text x="160.7" y="115.8">GND</text>
<text x="217.2" y="116.6">C55</text>
<text x="217.3" y="118.9">4.7uF</text>
<text x="227.4" y="116.6">C56</text>
<text x="227.5" y="118.9">4.7uF</text>
<text x="237.6" y="116.6">C57</text>
<text x="237.7" y="118.9">4.7uF</text>
<text x="247.7" y="116.6">C58</text>
<text x="247.8" y="118.9">4.7uF</text>
<text x="257.9" y="116.6">C59</text>
<text x="258" y="118.9">4.7uF</text>
<text x="268" y="116.6">C60</text>
<text x="268.1" y="118.9">4.7uF</text>
<text x="278.2" y="116.6">C61</text>
<text x="278.3" y="118.9">4.7uF</text>
<text x="160.1" y="121.7">C62</text>
<text x="160.2" y="124">4.7uF</text>
<text x="212.8" y="126">GND</text>
<text x="223" y="126">GND</text>
<text x="233.1" y="126">GND</text>
<text x="243.3" y="126">GND</text>
<text x="253.4" y="126">GND</text>
<text x="263.6" y="126">GND</text>
<text x="273.8" y="126">GND</text>
<text x="155.7" y="131.1">GND</text>
<text x="17.6" y="177.3" transform="rotate(-90 17.6 177.3)">PMIC_VOUT1_VDD_CORE</text>
<text x="20.1" y="177.2" transform="rotate(-90 20.1 177.2)">PMIC_VOUT2_VDD_DDR</text>
<text x="22.7" y="177.2" transform="rotate(-90 22.7 177.2)">PMIC_VOUT3_VDD</text>
<text x="25.2" y="177" transform="rotate(-90 25.2 177)">PMIC_VOUT4_3V3</text>
<text x="27.7" y="177.3" transform="rotate(-90 27.7 177.3)">PMIC_VREF_DDR</text>
<text x="30.3" y="176.9" transform="rotate(-90 30.3 176.9)">PMIC_LDO1_1V8</text>
<text x="32.8" y="176.9" transform="rotate(-90 32.8 176.9)">PMIC_LDO2_2V9</text>
<text x="35.4" y="177.3" transform="rotate(-90 35.4 177.3)">PMIC_LDO3_VTT_DDR</text>
<text x="37.9" y="177.1" transform="rotate(-90 37.9 177.1)">PMIC_LDO4_VDD_USB</text>
<text x="40.4" y="177.3" transform="rotate(-90 40.4 177.3)">PMIC_LDO5_VDDA</text>
<text x="43" y="176.9" transform="rotate(-90 43 176.9)">PMIC_LDO6_1V0</text>
<text x="45.1" y="177.3" transform="rotate(-90 45.1 177.3)">5V_VIN</text>
<text x="47.5" y="177.5" transform="rotate(-90 47.5 177.5)">GND</text>
<text x="50.1" y="177.3" transform="rotate(-90 50.1 177.3)">MPU_VDDA_1V8_REG</text>
<text x="17.1" y="195.7" transform="rotate(-90 17.1 195.7)">PWR_FLAG</text>
<text x="19.6" y="195.7" transform="rotate(-90 19.6 195.7)">PWR_FLAG</text>
<text x="22.1" y="195.7" transform="rotate(-90 22.1 195.7)">PWR_FLAG</text>
<text x="24.7" y="195.7" transform="rotate(-90 24.7 195.7)">PWR_FLAG</text>
<text x="27.2" y="195.7" transform="rotate(-90 27.2 195.7)">PWR_FLAG</text>
<text x="29.8" y="195.7" transform="rotate(-90 29.8 195.7)">PWR_FLAG</text>
<text x="32.3" y="195.7" transform="rotate(-90 32.3 195.7)">PWR_FLAG</text>
<text x="34.8" y="195.7" transform="rotate(-90 34.8 195.7)">PWR_FLAG</text>
<text x="37.4" y="195.7" transform="rotate(-90 37.4 195.7)">PWR_FLAG</text>
<text x="39.9" y="195.7" transform="rotate(-90 39.9 195.7)">PWR_FLAG</text>
<text x="42.5" y="195.7" transform="rotate(-90 42.5 195.7)">PWR_FLAG</text>
<text x="45" y="195.7" transform="rotate(-90 45 195.7)">PWR_FLAG</text>
<text x="47.5" y="195.7" transform="rotate(-90 47.5 195.7)">PWR_FLAG</text>
<text x="50.1" y="195.7" transform="rotate(-90 50.1 195.7)">PWR_FLAG</text>
</g>
<g font-size="1.8" fill="#0000c2">
<text x="177.8" y="29.2">See Note 1</text>
<text x="177.8" y="35.6">See Note 2</text>
<text x="177.8" y="41.9">See Note 3</text>
<text x="177.8" y="48.3">See Note 4</text>
<text x="161.3" y="69.8">See Note 5</text>
<text x="161.3" y="77.5">See Note 8</text>
<text x="161.3" y="74.9">See Note 7</text>
<text x="161.3" y="72.4">See Note 6</text>
<text x="161.3" y="82.5">See Note 10</text>
<text x="161.3" y="80">See Note 9</text>
<text x="76" y="97.8">To MPU</text>
<text x="90.2" y="167.6">1. Default = 1.2V; Imax = 2000mA</text>
<text x="90.2" y="170.2">2. Default = 1.1V; Imax = 1600mA; NOT ON BY DEFAULT</text>
<text x="90.2" y="172.7">3. Default = 1.8V; Imax = 1000mA</text>
<text x="90.2" y="175.3">4. Default = 3.3V; Imax = 3000mA</text>
<text x="90.2" y="177.8">5. Default = 1.8V; Imax = 800mA; NOT ON BY DEFAULT.</text>
<text x="90.2" y="180.3">6. Default = 2.9V; Imax = 800mA</text>
<text x="90.2" y="182.9">7. Default = 1.8V; Imax = 150mA; NOT ON BY DEFAULT</text>
<text x="90.2" y="185.4">8. Default = 3.3V; Imax = 200mA</text>
<text x="88.9" y="190.5">10. Default = 1.0V; Imax = 350mA; NOT ON BY DEFAULT</text>
<text x="90.2" y="188">9. Default = 2.9V; Imax = 800mA</text>
</g>
<g font-size="1.8">
<text x="100.8" y="83.8">I2C4_SDA</text>
<text x="101" y="86.4">I2C4_SCL</text>
<text x="99.4" y="91.4">PA0_WKUP</text>
<text x="98.9" y="96.5">POWER_ON</text>
<text x="101.9" y="99.1">NRST</text>
<text x="98.5" y="105.4">PMIC_WAKEUP</text>
<text x="99.4" y="111.8">nPONKEY</text>
</g>
</svg>
